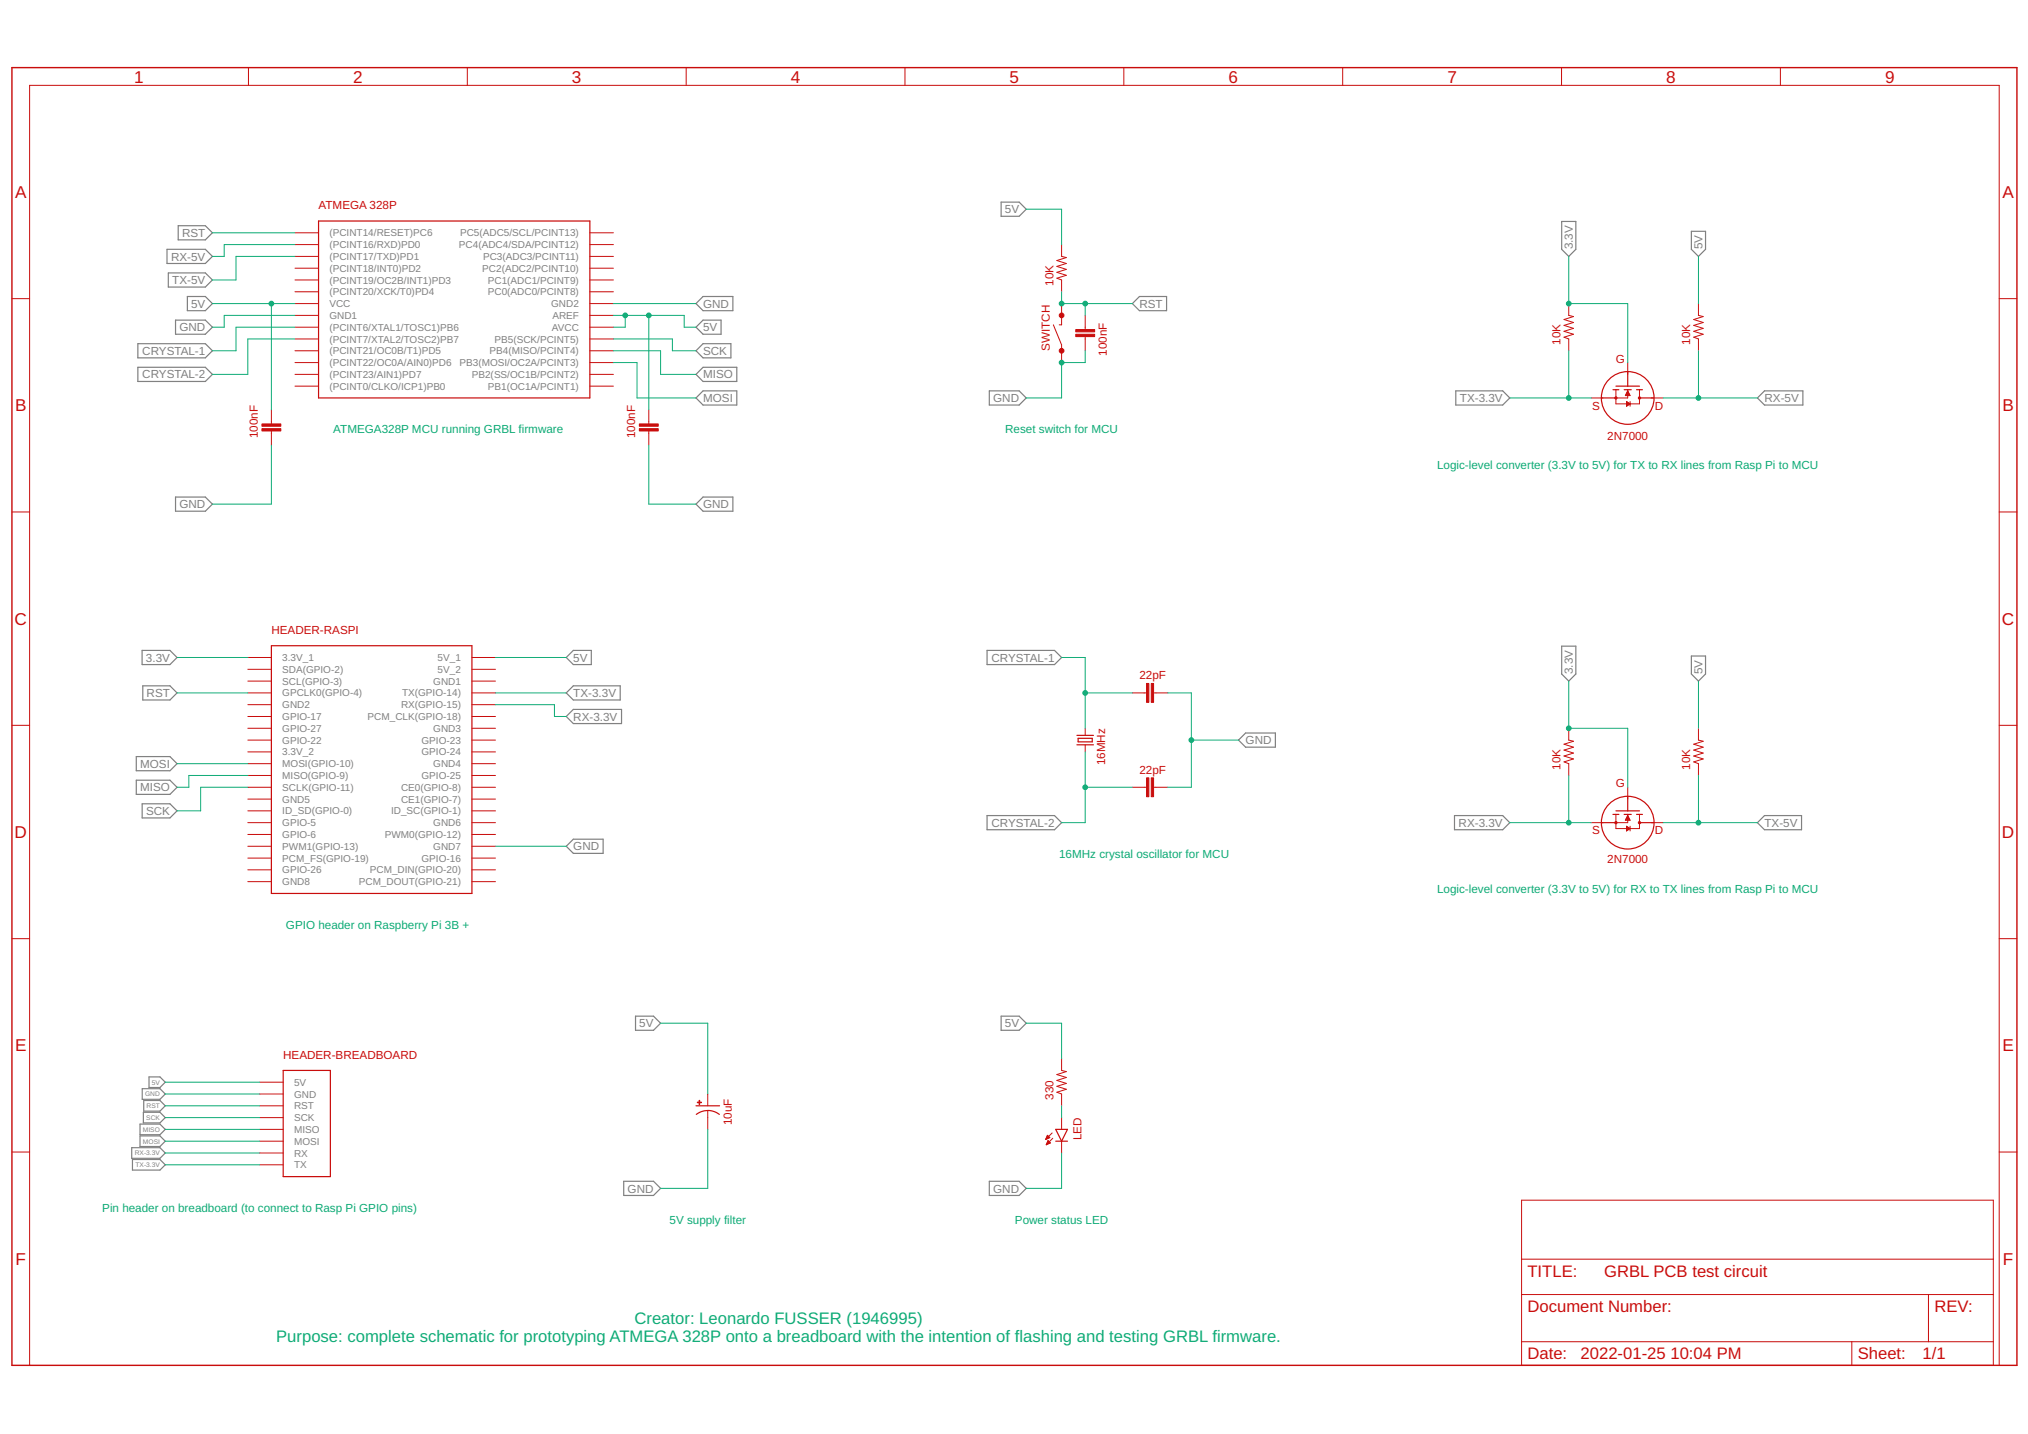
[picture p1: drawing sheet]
<svg xmlns="http://www.w3.org/2000/svg" width="1000mm" height="707mm" viewBox="0 0 1000 707" stroke-linecap="round" stroke-linejoin="round" font-family="sans-serif">
<g fill="none" stroke="#808080" stroke-width=".59">
<path d="M494 100h9l3 3-3 4h-9zM88 111h13l4 4-4 3h-13zM770 109h7v14l-3 3-4-3zM834 114h7v9l-3 3-4-3zM82 123h19l4 3-4 4h-19zM83 135h18l4 3-4 4h-18zM87 158h14l4 3-4 4h-14zM92 146h9l4 4-4 3h-9zM347 146h14v7h-14l-4-3zM347 158h9v7h-9l-4-4zM558 150l4-4h13v7h-13zM68 169h33l4 4-4 3h-33z"/>
<path d="M347 169h13v7h-13l-4-3zM68 181h33l4 4-4 3h-33zM347 193h16v7h-16l-4-4zM347 181h16v7h-16l-4-3zM488 193h15l3 3-3 4h-15zM718 193h23l4 3-4 4h-23zM867 196l3-3h19v7h-19zM87 245h14l4 4-4 3h-14zM347 245h14v7h-14l-4-3zM770 319h7v13l-3 4-4-4zM70 321h14l3 3-3 4h-14zM70 338h14l3 4-3 3h-14z"/>
<path d="M279 324l4-3h9v7h-9zM487 321h33l4 3-4 4h-33zM834 323h7v9l-3 4-4-4zM279 342l4-4h23v7h-23zM279 353l4-3h24v7h-24zM67 373h17l3 3-3 4h-17zM611 365l3-4h15v7h-15zM67 385h17l3 3-3 4h-17zM70 396h14l3 4-3 3h-14zM279 417l4-3h14v7h-14zM487 402h33l4 4-4 3h-33zM717 402h24l4 4-4 3h-24z"/>
<path d="M867 406l3-4h18v7h-18zM313 501h9l4 3-4 4h-9zM494 501h9l3 3-3 4h-9zM70 537h9l2 2-2 3h-9zM73 531h6l2 3-2 2h-6zM69 554h10l2 3-2 2h-10zM71 548h8l2 3-2 3h-8zM71 543h8l2 2-2 3h-8zM65 566h14l2 2-2 3h-14zM65 572h14l2 2-2 3h-14zM69 560h10l2 3-2 2h-10zM308 582h14l4 4-4 3h-14z"/>
<path d="M488 582h15l3 4-3 3h-15z"/>
</g>
<path d="M6 33h989v640h-989z" fill="none" stroke="#c90d0c" stroke-width=".7"/>
<g fill="none" stroke="#c90d0c" stroke-width=".49">
<path d="M123 33v9M230 33v9M338 33v9M446 33v9M554 33v9M662 33v9M770 33v9M878 33v9M145 115h12M291 115h12M145 121h12M145 126h12"/>
<path d="M145 132h12M145 138h12M291 121h12M291 126h12M291 132h12M291 138h12M524 121v5l2 1-5 1 5 2-5 1 5 2-5 1 5 2-5 1 3 1v6M6 147h9M145 144h12M145 150h12M145 155h12M291 144h12"/>
<path d="M291 150h12M291 155h12M524 150v10h-2M535 155v7M774 150v5l2 1-5 2 5 1-5 1 5 2-5 1 5 2-5 1 3 1v6M838 150v5l2 1-5 2 5 1-5 1 5 2-5 1 5 2-5 1 3 1v6M986 147h9M145 161h12M145 167h12M145 173h12M145 179h12M291 161h12"/>
<path d="M291 167h12M291 173h12M291 179h12M519 160l5 10v9M535 166v7M803 179v6M145 185h12M145 190h12M291 185h12M291 190h12M785 196h6M797 192v7h12v-7"/>
<path d="M802 195h2M802 194h2M802 194h1M802 198l2 1-2 1zM802 200h1M802 199h2M802 199h1M802 198h1M802 193h1M803 193h.1M803 192v4h-6M803 193l1 2h-2z"/>
<path d="M804 198v2M814 196h6M134 202v7M134 212v7M320 202v7M320 212v7M802 200h.1M6 252h9M986 252h9M122 324h12M122 330h12M122 336h12"/>
<path d="M233 324h11M233 330h11M233 336h11M6 358h9M122 342h12M122 347h12M122 353h12M122 359h12M233 342h11M233 347h11M233 353h11M233 359h11"/>
<path d="M535 359v4M558 342h7M569 342h7M774 359v6h2l-5 2 5 1-5 2 5 1-5 2 5 1-5 2h3v6M838 359v6h2l-5 2 5 1-5 2 5 1-5 2 5 1-5 2h3v6M986 358h9M122 365h12M122 371h12M122 376h12M233 365h11M233 371h11M233 376h11"/>
<path d="M535 367v4M122 382h12M122 388h12M122 394h12M122 400h12M233 382h11M233 388h11M233 394h11M233 400h11M558 388h7M569 388h7M803 388v6"/>
<path d="M122 406h12M122 411h12M122 417h12M233 406h11M233 411h11M233 417h11M785 406h6M797 402v6h12v-6M802 404h2M802 403h1M802 407l2 1-2 2zM802 410h.1"/>
<path d="M802 409h1M802 409h2M802 408h2M802 408h1M803 402h.1M803 402v4h-6M803 402l1 2h-2zM804 407v3M814 406h6M122 423h12M122 429h12M122 435h12"/>
<path d="M233 423h11M233 429h11M233 435h11M6 463h9M986 463h9M128 534h12M128 539h12M349 539v6M524 522v6h2l-5 2 5 1-5 2 5 1-5 2 5 1-5 1 3 1v6M128 545h12M128 551h12M128 557h12"/>
<path d="M349 547v10M516 560h1M517 560l1 1-2 1zM519 559l-3 3M524 551v6M6 568h9M128 563h12M128 568h12M128 574h12M516 561h.1M516 561h1M516 564h.1"/>
<path d="M516 561h2M516 564h1M516 564h2M516 563h2M517 563h1M517 563h.1M517 562h.1M517 562l-1 2M517 562l1 1-2 1M519 561l-3 3M524 563v5M986 568h9"/>
<path d="M750 592h233v81h-233zM750 638h233M750 621h233M951 638v23M15 673v-631h971v631M750 661h233M913 661v12"/>
</g>
<g fill="none" stroke="#c90d0c" stroke-width=".59">
<path d="M157 109h134v87h-134zM790 196h7M795 192h3M797 190h12M801 192h3M803 183v7M807 192h3M809 196h7M134 318h99v122h-99zM531 367h8M531 363h8M532 364h7v2h-7z"/>
<path d="M797 400h12M803 393v7M790 406h7M795 402h3M801 402h3M807 402h3M809 406h7M140 528h23v52h-23zM343 545h12M343 549a9 9 0 0 1 12 0M521 557h5l-2 6zM521 563h5"/>
<circle cx="803" cy="196" r="13"/>
<circle cx="803" cy="406" r="13"/>
</g>
<g fill="#c90d0c" stroke="#c90d0c" stroke-width=".49">
<path d="M129 209h9v1h-9z"/>
<path d="M129 211h9v1h-9z"/>
<path d="M315 209h10v1h-10z"/>
<path d="M315 211h10v1h-10z"/>
<path d="M344 543l2 1z"/>
<path d="M345 542v3z"/>
<path d="M531 165h9v1h-9z"/>
<path d="M531 162h9v2h-9z"/>
<path d="M568 337h1v9h-1z"/>
<path d="M565 337h2v9h-2z"/>
<path d="M568 383h1v10h-1z"/>
<path d="M565 383h2v10h-2z"/>
</g>
<g fill="#c90d0c" stroke="#c90d0c" stroke-width=".49">
<circle cx="524" cy="173" r="1.2"/>
<circle cx="524" cy="155" r="1.2"/>
<circle cx="797" cy="196" r=".6"/>
<circle cx="809" cy="196" r=".6"/>
<circle cx="797" cy="406" r=".6"/>
<circle cx="809" cy="406" r=".6"/>
</g>
<g fill="none" stroke="#0dab76" stroke-width=".49">
<path d="M105 115h40M506 103h18v18M145 121h-34v5h-6M145 126h-29v12h-11M774 126v24h29v29M838 126v24M105 150h40M134 150v52M145 155h-34v6h-6M303 150h40M303 155h34v6h6M308 155v6h-5"/>
<path d="M320 155v47M524 144v6h34M535 150v5M145 161h-29v12h-11M145 167h-23v18h-17M303 179h11v17h29M303 167h29v6h11M303 173h23v12h17M535 173v6h-11v17h-18M774 173v23M838 173v23M745 196h40"/>
<path d="M820 196h47M134 219v30h-29M320 219v30h23M87 324h35M244 324h35M524 324h11v35M774 336v23h29v29M838 336v23M87 342h35M244 342h35M244 347h29v6h6M535 342h23"/>
<path d="M576 342h12v46h-12M87 376h35M535 371v35h-11M588 365h23M122 382h-29v6h-6M122 388h-23v12h-12M535 388h23M774 382v24M838 382v24M244 417h35M745 406h40M820 406h47"/>
<path d="M326 504h23v35M506 504h18v18M81 534h47M81 539h47M81 545h47M81 551h47M81 557h47M349 557v29h-23M524 545v6M81 563h47M81 574h47M81 568h47"/>
<path d="M524 568v18h-18"/>
</g>
<g fill="#0dab76" stroke="#0dab76" stroke-width=".49">
<circle cx="134" cy="150" r="1.2"/>
<circle cx="308" cy="155" r="1.2"/>
<circle cx="320" cy="155" r="1.2"/>
<circle cx="524" cy="179" r="1.2"/>
<circle cx="588" cy="365" r="1.2"/>
<circle cx="524" cy="150" r="1.2"/>
<circle cx="535" cy="150" r="1.2"/>
<circle cx="774" cy="150" r="1.2"/>
<circle cx="774" cy="359" r="1.2"/>
<circle cx="774" cy="196" r="1.2"/>
<circle cx="774" cy="406" r="1.2"/>
<circle cx="535" cy="342" r="1.2"/>
<circle cx="535" cy="388" r="1.2"/>
<circle cx="838" cy="196" r="1.2"/>
<circle cx="838" cy="406" r="1.2"/>
</g>
<g font-size="8.4" fill="#c90d0c">
<text x="66" y="41">1</text>
<text x="174" y="41">2</text>
<text x="282" y="41">3</text>
<text x="390" y="41">4</text>
<text x="498" y="41">5</text>
<text x="606" y="41">6</text>
<text x="714" y="41">7</text>
<text x="822" y="41">8</text>
<text x="930" y="41">9</text>
<text x="7" y="98">A</text>
<text x="987" y="98">A</text>
<text x="7" y="203">B</text>
<text x="987" y="203">B</text>
<text x="7" y="308">C</text>
<text x="987" y="308">C</text>
<text x="7" y="413">D</text>
<text x="987" y="413">D</text>
<text x="7" y="518">E</text>
<text x="987" y="518">E</text>
<text x="8" y="624">F</text>
<text x="988" y="624">F</text>
</g>
<g font-size="8.2" fill="#c90d0c">
<text x="753" y="630">TITLE:</text>
<text x="791" y="630">GRBL PCB test circuit</text>
<text x="753" y="647">Document Number:</text>
<text x="954" y="647">REV:</text>
<text x="753" y="670">Date:</text>
<text x="779" y="670">2022-01-25</text>
<text x="824" y="670">10:04 PM</text>
<text x="916" y="670">Sheet:</text>
<text x="948" y="670">1/1</text>
</g>
<g font-size="8.2" fill="#0dab76">
<text x="313" y="653">Creator: Leonardo FUSSER (1946995)</text>
<text x="136" y="661">Purpose: complete schematic for prototyping ATMEGA 328P onto a breadboard with the intention of flashing and testing GRBL firmware.</text>
</g>
<g font-size="5.8" fill="#c90d0c">
<text x="157" y="103">ATMEGA 328P</text>
<text x="519" y="141" transform="rotate(-90 519 141)">10K</text>
<text x="518" y="173" transform="rotate(-90 518 173)">SWITCH</text>
<text x="770" y="170" transform="rotate(-90 770 170)">10K</text>
<text x="834" y="170" transform="rotate(-90 834 170)">10K</text>
<text x="546" y="175" transform="rotate(-90 546 175)">100nF</text>
<text x="797" y="179">G</text>
<text x="785" y="202">S</text>
<text x="816" y="202">D</text>
<text x="127" y="216" transform="rotate(-90 127 216)">100nF</text>
<text x="313" y="216" transform="rotate(-90 313 216)">100nF</text>
<text x="793" y="217">2N7000</text>
<text x="134" y="313">HEADER-RASPI</text>
<text x="562" y="335">22pF</text>
<text x="545" y="377" transform="rotate(-90 545 377)">16MHz</text>
<text x="562" y="381">22pF</text>
<text x="770" y="379" transform="rotate(-90 770 379)">10K</text>
<text x="834" y="379" transform="rotate(-90 834 379)">10K</text>
<text x="797" y="388">G</text>
<text x="785" y="411">S</text>
<text x="816" y="411">D</text>
<text x="793" y="425">2N7000</text>
<text x="140" y="522">HEADER-BREADBOARD</text>
<text x="519" y="542" transform="rotate(-90 519 542)">330</text>
<text x="361" y="555" transform="rotate(-90 361 555)">10uF</text>
<text x="533" y="562" transform="rotate(-90 533 562)">LED</text>
</g>
<g font-size="5.8" fill="#808080">
<text x="496" y="105">5V</text>
<text x="90" y="117">RST</text>
<text x="776" y="123" transform="rotate(-90 776 123)">3.3V</text>
<text x="840" y="123" transform="rotate(-90 840 123)">5V</text>
<text x="84" y="128">RX-5V</text>
<text x="85" y="140">TX-5V</text>
<text x="94" y="152">5V</text>
<text x="347" y="152">GND</text>
<text x="562" y="152">RST</text>
<text x="88" y="163">GND</text>
<text x="347" y="163">5V</text>
<text x="70" y="175">CRYSTAL-1</text>
<text x="347" y="175">SCK</text>
<text x="70" y="187">CRYSTAL-2</text>
<text x="347" y="187">MISO</text>
<text x="347" y="198">MOSI</text>
<text x="490" y="198">GND</text>
<text x="720" y="198">TX-3.3V</text>
<text x="870" y="198">RX-5V</text>
<text x="88" y="251">GND</text>
<text x="347" y="251">GND</text>
<text x="72" y="326">3.3V</text>
<text x="283" y="326">5V</text>
<text x="489" y="326">CRYSTAL-1</text>
<text x="776" y="332" transform="rotate(-90 776 332)">3.3V</text>
<text x="840" y="332" transform="rotate(-90 840 332)">5V</text>
<text x="72" y="344">RST</text>
<text x="283" y="344">TX-3.3V</text>
<text x="283" y="355">RX-3.3V</text>
<text x="614" y="367">GND</text>
<text x="69" y="379">MOSI</text>
<text x="69" y="390">MISO</text>
<text x="72" y="402">SCK</text>
<text x="489" y="408">CRYSTAL-2</text>
<text x="719" y="408">RX-3.3V</text>
<text x="870" y="408">TX-5V</text>
<text x="283" y="419">GND</text>
<text x="315" y="506">5V</text>
<text x="496" y="506">5V</text>
<text x="310" y="588">GND</text>
<text x="490" y="588">GND</text>
</g>
<g font-size="5.8" fill="#0dab76">
<text x="164" y="214">ATMEGA328P MCU running GRBL firmware</text>
<text x="496" y="214">Reset switch for MCU</text>
<text x="709" y="231">Logic-level converter (3.3V to 5V) for TX to RX lines from Rasp Pi to MCU</text>
<text x="522" y="423">16MHz crystal oscillator for MCU</text>
<text x="709" y="440">Logic-level converter (3.3V to 5V) for RX to TX lines from Rasp Pi to MCU</text>
<text x="141" y="458">GPIO header on Raspberry Pi 3B +</text>
<text x="50" y="598">Pin header on breadboard (to connect to Rasp Pi GPIO pins)</text>
<text x="330" y="603">5V supply filter</text>
<text x="501" y="603">Power status LED</text>
</g>
<g font-size="4.9" fill="#808080">
<text x="162" y="117">(PCINT14/RESET)PC6</text>
<text x="227" y="117">PC5(ADC5/SCL/PCINT13)</text>
<text x="162" y="122">(PCINT16/RXD)PD0</text>
<text x="226" y="122">PC4(ADC4/SDA/PCINT12)</text>
<text x="162" y="128">(PCINT17/TXD)PD1</text>
<text x="238" y="128">PC3(ADC3/PCINT11)</text>
<text x="162" y="134">(PCINT18/INT0)PD2</text>
<text x="238" y="134">PC2(ADC2/PCINT10)</text>
<text x="162" y="140">(PCINT19/OC2B/INT1)PD3</text>
<text x="241" y="140">PC1(ADC1/PCINT9)</text>
<text x="162" y="146">(PCINT20/XCK/T0)PD4</text>
<text x="241" y="146">PC0(ADC0/PCINT8)</text>
<text x="162" y="151">VCC</text>
<text x="272" y="151">GND2</text>
<text x="162" y="157">GND1</text>
<text x="272" y="157">AREF</text>
<text x="162" y="163">(PCINT6/XTAL1/TOSC1)PB6</text>
<text x="272" y="163">AVCC</text>
<text x="162" y="169">(PCINT7/XTAL2/TOSC2)PB7</text>
<text x="244" y="169">PB5(SCK/PCINT5)</text>
<text x="162" y="175">(PCINT21/OC0B/T1)PD5</text>
<text x="241" y="175">PB4(MISO/PCINT4)</text>
<text x="162" y="180">(PCINT22/OC0A/AIN0)PD6</text>
<text x="227" y="180">PB3(MOSI/OC2A/PCINT3)</text>
<text x="162" y="186">(PCINT23/AIN1)PD7</text>
<text x="233" y="186">PB2(SS/OC1B/PCINT2)</text>
<text x="162" y="192">(PCINT0/CLKO/ICP1)PB0</text>
<text x="241" y="192">PB1(OC1A/PCINT1)</text>
<text x="139" y="326">3.3V_1</text>
<text x="216" y="326">5V_1</text>
<text x="139" y="332">SDA(GPIO-2)</text>
<text x="216" y="332">5V_2</text>
<text x="139" y="338">SCL(GPIO-3)</text>
<text x="214" y="338">GND1</text>
<text x="139" y="343">GPCLK0(GPIO-4)</text>
<text x="198" y="343">TX(GPIO-14)</text>
<text x="139" y="349">GND2</text>
<text x="198" y="349">RX(GPIO-15)</text>
<text x="139" y="355">GPIO-17</text>
<text x="181" y="355">PCM_CLK(GPIO-18)</text>
<text x="139" y="361">GPIO-27</text>
<text x="214" y="361">GND3</text>
<text x="139" y="367">GPIO-22</text>
<text x="208" y="367">GPIO-23</text>
<text x="139" y="372">3.3V_2</text>
<text x="208" y="372">GPIO-24</text>
<text x="139" y="378">MOSI(GPIO-10)</text>
<text x="214" y="378">GND4</text>
<text x="139" y="384">MISO(GPIO-9)</text>
<text x="139" y="390">SCLK(GPIO-11)</text>
<text x="198" y="390">CE0(GPIO-8)</text>
<text x="208" y="384">GPIO-25</text>
<text x="139" y="396">GND5</text>
<text x="198" y="396">CE1(GPIO-7)</text>
<text x="139" y="402">ID_SD(GPIO-0)</text>
<text x="193" y="402">ID_SC(GPIO-1)</text>
<text x="139" y="407">GPIO-5</text>
<text x="214" y="407">GND6</text>
<text x="139" y="413">GPIO-6</text>
<text x="190" y="413">PWM0(GPIO-12)</text>
<text x="139" y="419">PWM1(GPIO-13)</text>
<text x="214" y="419">GND7</text>
<text x="139" y="425">PCM_FS(GPIO-19)</text>
<text x="208" y="425">GPIO-16</text>
<text x="139" y="431">GPIO-26</text>
<text x="182" y="431">PCM_DIN(GPIO-20)</text>
<text x="139" y="436">GND8</text>
<text x="177" y="436">PCM_DOUT(GPIO-21)</text>
<text x="145" y="535">5V</text>
<text x="145" y="541">GND</text>
<text x="145" y="547">RST</text>
<text x="145" y="553">SCK</text>
<text x="145" y="559">MISO</text>
<text x="145" y="564">MOSI</text>
<text x="145" y="570">RX</text>
<text x="145" y="576">TX</text>
</g>
<g font-size="3.3" fill="#808080">
<text x="75" y="535">5V</text>
<text x="72" y="541">GND</text>
<text x="72" y="546">RST</text>
<text x="70" y="558">MISO</text>
<text x="72" y="552">SCK</text>
<text x="70" y="564">MOSI</text>
<text x="66" y="570">RX-3.3V</text>
<text x="67" y="575">TX-3.3V</text>
</g>
</svg>
